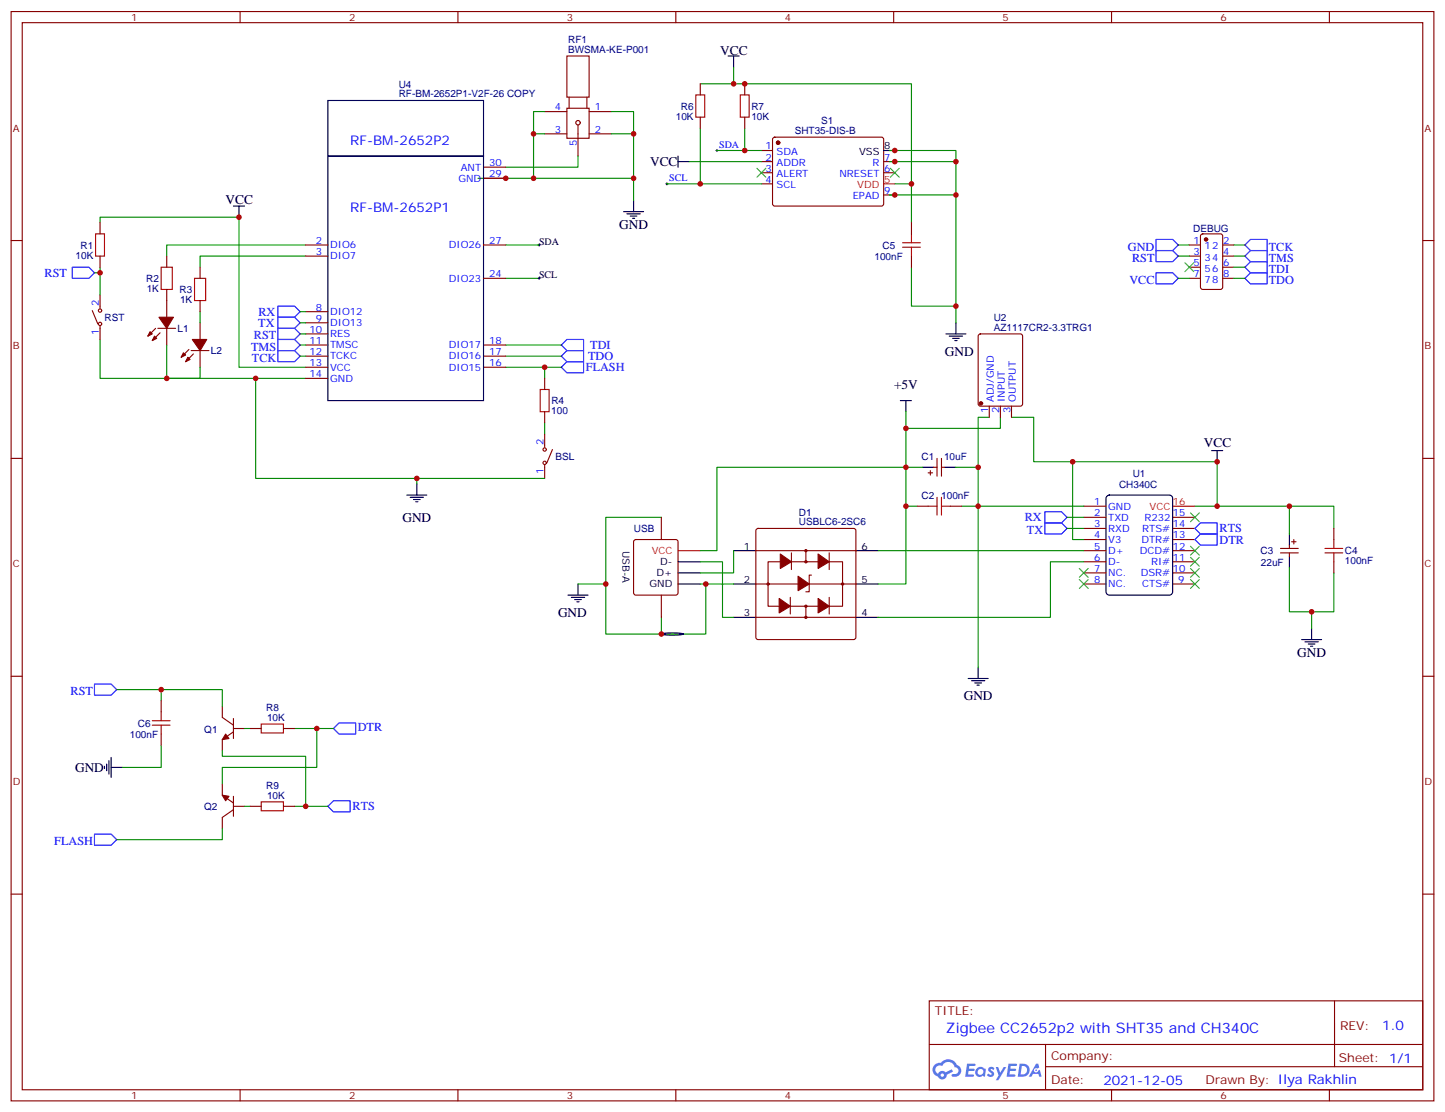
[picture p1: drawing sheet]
<svg xmlns="http://www.w3.org/2000/svg" width="459mm" height="353mm" viewBox="0 0 459 353" stroke-linecap="round" stroke-linejoin="round" font-family="sans-serif">
<path d="M97 77.8h-44.1v3.5M97 81.3h-33.5v3.5M160.5 88.3h10.6M52.9 109.5v10.6" fill="none" stroke="#008700" stroke-width=".35"/>
<g fill="none" stroke="#870000" stroke-width=".35">
<path d="M3.5 3.7h451.6v345.7h-451.6zM7.1 7.2h444.5v338.7h-444.5zM76.2 3.7v3.5M145.3 3.7v3.5M214.5 3.7v3.5M283.6 3.7v3.5M352.8 3.7v3.5M421.9 3.7v3.5M3.5 76.3h3.6M451.6 76.3h3.5M3.5 145.5h3.6M451.6 145.5h3.5"/>
<path d="M3.5 214.6h3.6M451.6 214.6h3.5M3.5 283.8h3.6M451.6 283.8h3.5M294.9 317.6h156.7v28.3h-156.7zM423.5 317.7l.1 20.8M295 331.5h156.4M331.8 338.5h119.6M331.8 331.5v14.1M76.2 345.9v3.5M145.3 345.9v3.5M214.5 345.9v3.5"/>
<path d="M283.6 345.9v3.5M352.8 345.9v3.5M421.9 345.9v3.5"/>
</g>
<g fill="#5487ff">
<path d="M313.9 338.8a1.22 1.22 0 0 1 1.7 .3l-.4 .6a.47 .47 0 0 0-.3-.4 .47 .47 0 0 0-.5 .1l.2 .3a1.14 1.14 0 0 1 .7 1.7 1.14 1.14 0 0 1-1.9 0l-.2-.2 .5-.5 .7 .4a.29 .29 0 0 0 .4-.3 .29 .29 0 0 0-.3-.3 1.04 1.04 0 0 1-.6-1.7z"/>
<path d="M306.9 337.6h2.4l.3 .2-.1 .5h-1.9l-.1 .9h1.5l.4 .3-.4 .4h-1.6l-.2 1.1h1.8l.1 .4-.1 .3h-2.7z"/>
<path d="M320.1 337.6l2.6 .2-.1 .5h-1.8l-.1 .9h1.5l.3 .3-.4 .4h-1.5l-.2 1.1h1.7l.2 .4-.2 .3h-2.6z"/>
<path d="M328.8 337.6h.7l.3 1.2-.6 .3a.69 .69 0 0 0-1 .3 .69 .69 0 0 0 .5 1 .69 .69 0 0 0 .8-.6l.5-.3 .6 2.2h-.8l-.2-.9h-1.7l-.5 .9h-.9z"/>
<path d="M316 338.7h.8l.6 1.8 1.1-1.8h.9l-2.5 4.1h-.9l.9-1.5z"/>
<path d="M323.6 337.6l-.6 4.1h1.4a2.11 2.11 0 0 0 2.4-2.1 2.11 2.11 0 0 0-2.5-2zM324.3 338.3a1.43 1.43 0 0 1 1.7 1.6 1.43 1.43 0 0 1-2.1 1.1z"/>
<path d="M309.9 339.2a1.54 1.54 0 0 0-.1 2.1 1.54 1.54 0 0 0 2.2 .2l.6 .2 .3-2.3-.6-.3a1.49 1.49 0 0 0-2.4 .1zM310.2 340.2a.94 .94 0 0 1 1.8 0 .94 .94 0 0 1-1.8 0z"/>
<path d="M296.6 337.9a2.18 2.18 0 0 0 1.1 3.8 1.44 1.44 0 0 0 1.6 .9 1.44 1.44 0 0 0 1.2-1.5l2-1-.4-.7-2 .9a1.47 1.47 0 0 0-2.4 .5 1.39 1.39 0 0 1-.7-2 1.39 1.39 0 0 1 2-.4 2.12 2.12 0 0 1 2.2-1.4 2.12 2.12 0 0 1 1.9 1.7 1.14 1.14 0 0 1 1.1 1.5 1.14 1.14 0 0 1-1.7 .7 .43 .43 0 0 0-.5 .3 .43 .43 0 0 0 .4 .5 1.98 1.98 0 0 0 2.5-1.2 1.98 1.98 0 0 0-1.2-2.5 3.1 3.1 0 0 0-5.3-.7l-.8 .1zM298.5 341.2a.55 .55 0 0 1 1.1 0 .55 .55 0 0 1-1.1 0z"/>
<circle cx="328.8" cy="339.7" r=".26"/>
</g>
<g fill="none" stroke="#00f" stroke-width=".35">
<path d="M22.9 84.8h5.3l1.8 1.8-1.8 1.7h-5.3zM88.2 97.2h5.3l1.7 1.7-1.7 1.8h-5.3zM88.2 100.7h5.3l1.7 1.7-1.7 1.8h-5.3zM88.2 104.2h5.3l1.7 1.8-1.7 1.7h-5.3zM88.2 107.7h5.3l1.7 1.8-1.7 1.8h-5.3zM88.2 111.3h5.3l1.7 1.7-1.7 1.8h-5.3zM178.2 113l1.7-1.7h5.3v3.5h-5.3zM179.9 107.7h5.3v3.6h-5.3l-1.7-1.8zM179.9 114.8h5.3v3.5h-5.3l-1.7-1.7zM331.6 162.4h5.3l1.8 1.8-1.8 1.7h-5.3zM331.6 165.9h5.3l1.8 1.8-1.8 1.8h-5.3zM379.2 167.7l1.8-1.8h5.3v3.6h-5.3z"/>
<path d="M381 169.5h5.3v3.5h-5.3l-1.8-1.8zM30 217.1h5.3l1.7 1.8-1.7 1.7h-5.3zM105.8 231.2l1.8-1.8h5.3v3.6h-5.3zM104.1 255.9l1.7-1.8h5.3v3.6h-5.3zM30 264.7h5.3l1.7 1.8-1.7 1.8h-5.3z"/>
</g>
<g fill="none" stroke="#000" stroke-width=".35">
<path d="M231.1 17.8h3.5M232.8 17.8v3.5M215.2 51.3h3.5M215.2 49.5v3.6M280.5 47.8h3.5M74.1 65.4h3.5M75.8 65.4v3.5M197.9 67.2h6.4M199 67.9h4.2M200 68.6h2.1M200.7 69.3h.7M201.1 63.6v3.6"/>
<path d="M300.2 106h6.4M301.3 106.7h4.2M302.3 107.4h2.1M303 108.1h.7M303.4 102.4v3.6M285.8 127.1h3.5M287.5 127.1v3.6M129.1 157.1h6.4M130.2 157.8h4.2M131.2 158.5h2.1M131.9 159.2h.7M132.3 153.6v3.5"/>
<path d="M292.8 148.3h3.5M299.9 148.3h3.5M351.2 157.6l.9-.5h19l.9 .5 .2 .6v29.6l-.5 .9-.6 .2h-19l-.9-.5-.2-.6v-29.6zM384.5 143h3.6M386.3 143v3.5M215.2 178.3h7M409.2 169.5v3.5M409.2 176.5v3.6M180.3 188.9h6.3M181.3 189.6h4.3M182.4 190.3h2.1M183.1 191h.7"/>
<path d="M183.4 185.3v3.6M215.2 181.8h7M215.2 185.3h7M416.3 199.5v3.5M307.3 215.3h6.3M308.3 216h4.3M309.4 216.7h2.1M310.1 217.5h.7M310.4 211.8v3.5M413.1 203h6.4M414.2 203.7h4.2M415.2 204.4h2.1"/>
<path d="M415.9 205.1h.7M33.2 243.2v.7M33.9 242.5v2.1M34.6 241.4v4.3M35.3 243.6h3.5M35.3 240.4v6.3"/>
</g>
<g fill="#870000" stroke="#870000" stroke-width=".35">
<path d="M49 106.7l.7 .7-1.4 .7z"/>
<path d="M47.6 105.3l.7 .7-1.4 .7z"/>
<path d="M50.4 100.7h4.6l-2.1 3.5z"/>
<path d="M59.6 113.4l.7 .7-1.4 .7z"/>
<path d="M58.2 112l.7 .7-1.4 .7z"/>
<path d="M61 107.7h4.6l-2.1 3.6z"/>
<path d="M71.6 233l1.1 1.4-2.1 .3z"/>
<path d="M70.6 252.4l2.1 .3-1.1 1.4z"/>
<circle cx="246.9" cy="45.3" r=".53"/>
</g>
<g fill="none" stroke="#870000" stroke-width=".35">
<path d="M241.7 47.8h3.5M241.7 51.3h3.5M241.7 54.8h3.5M241.7 58.3h3.5M245.4 43.7l.5-.2 34.1 .1 .5 .6-.1 20.8-.6 .4-34.2-.1-.4-.6v-20.5zM280.5 51.3h3.5M280.5 54.8h3.5M280.5 61.9h3.5M29.3 98.6l1.7 4.2M31.7 93.6v4.3M52.9 95.4v5.3M31.7 103.5v4.2"/>
<path d="M49.4 104.2l-2.5 2.5M50.1 104.2h5.6M50.8 105.6l-2.5 2.5M52.9 104.2v5.3M60 110.9l-2.5 2.5M60.7 111.3h5.6M61.4 112.3l-2.5 2.5M63.5 102.4v5.3M63.5 111.3v5.3M172.9 137.7v4.3M172.9 147.6v4.2M175.3 142.7l-1.7 4.2"/>
<path d="M294.6 150.1h1.4M295.3 149.4v1.4M296.3 148.3h1.1M297.4 145.5v5.6M298.8 145.5v5.6M298.8 148.3h1.1M201.3 171.4l.5-.2h12.7l.5 .2 .2 .5v16.3l-.2 .5-.5 .2h-12.7l-.5-.3-.2-.4v-16.3zM209.9 164.2v7M344 164.2h7M344 167.7h7M344 171.2h7M344 174.8h7"/>
<path d="M344 178.3h7M344 160.7h7M372.2 164.2h7M372.2 167.7h7M372.2 171.2h7M372.2 174.8h7M372.2 178.3h7M406.4 174.1h5.6M406.4 175.5h5.6M409.2 173v1.1M409.2 175.5v1M409.9 171.9h1.4"/>
<path d="M410.6 171.2v1.4M209.9 188.9v7M344 181.8h7M344 185.3h7M372.2 181.8h7M372.2 185.3h7M70.6 224.2v3.5l3.5 2.5M74.1 231.2h3.5M74.1 232.3l-3.5 2.4v3.6M74.1 228v6.4M70.6 248.8v3.6l3.5 2.4M74.1 257l-3.5 2.4v3.6"/>
<path d="M74.1 252.7v6.4M74.1 255.9h3.5"/>
<circle cx="31.7" cy="98.6" r=".53"/>
<circle cx="31.7" cy="102.8" r=".53"/>
<circle cx="172.9" cy="146.9" r=".53"/>
<circle cx="172.9" cy="142.7" r=".53"/>
</g>
<g fill="none" stroke="#008700" stroke-width=".35">
<path d="M222.2 26.6h67.1v31.7h-5.3M232.8 21.3v5.3M151.7 56.6h49.4v7M211.7 58.3h30M218.7 51.3h23M222.2 40.7v17.6M227.5 47.8h14.2M236.4 40.7v7.1M282.2 47.8h21.2v14.1M282.2 51.3h21.2M289.3 58.3v12.4M31.7 70.7v-1.8h44.1v47.7h21.2"/>
<path d="M160.5 77.8h10.6M282.2 61.9h21.2v40.5M30 86.6h1.7M31.7 84.8v8.8M63.5 98.9v3.5M289.3 84.8v12.4h14.1M31.7 107.7v12.4h65.3M63.5 116.6v3.5h-10.6M160.5 116.6h12.4v3.5M160.5 109.5h17.7M160.5 113h17.7M172.9 116.6h5.3"/>
<path d="M81.1 120.1v31.7h51.2M172.9 134.2v3.5M287.5 130.7v5.3h30v-3.6M287.5 136v12.3h5.3M314 132.4h-3.6v15.9h-7M321 132.4h7.1v14.1h58.2v14.2M172.9 151.8h-40.6v1.8M287.5 148.3v12.4h3.5M310.4 148.3v12.4h-5.2M340.4 146.5v24.7h3.6M209.9 164.2h-17.6v37h17.6v-5.3M338.7 164.2h5.3"/>
<path d="M338.7 167.7h5.3M344 160.7h-33.6v51.1M379.2 160.7h30v8.8M409.2 160.7h14.1v7M409.2 180.1v14.1h14.1v-12.4M416.3 194.2v5.3M51.2 222.4v-3.5h19.4v5.3M51.2 236.5v7.1h-12.4M70.6 238.3v1.7h26.4v15.9M77.6 231.2h1.8M93.5 231.2h12.3M100.5 231.2v12.4h-29.9v5.2"/>
<path d="M77.6 255.9h1.8M93.5 255.9h10.6"/>
</g>
<path d="M211.3 58.3h.7M211.7 58v.7M227.2 47.8h.7M227.5 47.4v.7M170.7 77.8h.7M171.1 77.4v.7M170.7 88.3h.7M171.1 88v.7" fill="none" stroke="#000" stroke-width=".32"/>
<path d="M280.5 58.3h3.5M215.2 174.8h7M372.2 160.7h7" fill="none" stroke="#f00" stroke-width=".35"/>
<g fill="none" stroke="#3c3" stroke-width=".35">
<path d="M240.2 53.4l2.9 2.8M243.1 53.4l-2.9 2.8M282.6 53.4l2.8 2.8M285.4 53.4l-2.8 2.8M377.8 176.9l2.8 2.8M377.8 173.4l2.8 2.8M377.8 162.8l2.8 2.8M380.6 176.9l-2.8 2.8M380.6 173.4l-2.8 2.8M380.6 162.8l-2.8 2.8M342.5 183.9l2.9 2.9M342.5 180.4l2.9 2.8"/>
<path d="M345.4 183.9l-2.9 2.9M345.4 180.4l-2.9 2.8M377.8 183.9l2.8 2.9M377.8 180.4l2.8 2.8M380.6 183.9l-2.8 2.9M380.6 180.4l-2.8 2.8"/>
</g>
<path d="M240.1 167.9l.5-.2h30.3l.5 .2 .2 .5v33.9l-.2 .5-.5 .2h-30.3l-.5-.2-.2-.5v-33.9z" fill="#fff" stroke="#870000" stroke-width=".35"/>
<path d="M104.1 31.9h49.4v17.6h-49.4zM104.1 49.5h49.4v77.6h-49.4zM232.8 174.8h7.1M271.6 174.8h7.1M232.8 185.3h7.1M232.8 195.9h7.1M271.6 185.3h7.1M271.6 195.9h7.1M209.9 201.2l3.5-.3 3.6 .3-3.6 .4z" fill="none" stroke="#000" stroke-width=".35"/>
<g fill="none" stroke="#870000" stroke-width=".35">
<path d="M179.9 17.8h7.1v13h-7.1zM172.9 35.4h7M179.9 34.4h7.1v9.5h-7.1zM180.6 30.8v3.6M183.4 39.7v9.8M186.3 30.8v3.6M187 35.4h7M222.2 26.6v3.5M222.2 37.2v3.5M236.4 26.6v3.5M236.4 37.2v3.5M153.5 53.1h7"/>
<path d="M153.5 56.6h7M172.9 42.5h7M187 42.5h7M31.7 70.7v3.5M97 77.8h7.1M153.5 77.8h7M289.3 70.7v3.5M377.5 77.8h3.5M381.2 74.4l.5-.2h5.6l.7 .5 .1 16.5-.5 .6-5.9 .1-.6-.5-.1-16.5zM388.1 77.8h3.5M31.7 81.3v3.5M52.9 81.3v3.5"/>
<path d="M52.9 91.9v3.5M63.5 84.8v3.5M63.5 95.4v3.5M97 81.3h7.1M97 98.9h7.1M153.5 88.3h7M289.3 81.3v3.5M377.5 88.3h3.5M377.5 81.3h3.5M377.5 84.8h3.5M388.1 88.3h3.5M388.1 81.3h3.5"/>
<path d="M388.1 84.8h3.5M97 109.5h7.1M97 113h7.1M97 116.6h7.1M97 102.4h7.1M97 106h7.1M153.5 109.5h7M153.5 113h7M153.5 116.6h7M310.7 106.2l.4-.2h12.7l.7 .4 .1 21.8-.5 .6-13 .1-.6-.5-.1-21.7zM97 120.1h7.1M172.9 120.1v3.5"/>
<path d="M172.9 130.7v3.5M314 128.9v3.5M317.5 128.9v3.5M321 128.9v3.5M239.9 174.8h31.7M243.8 178.3h23.6v14.1h-23.6zM251.2 175.5v5.3M255.8 174.8v3.5M263.2 175.5v5.3M291 160.7h3.6M301.6 160.7h3.6M423.3 167.7v3.5"/>
<path d="M423.3 178.3v3.5M239.9 195.9h31.7M239.9 185.3h31.7M250.8 189.6v5.3M255.8 192.4v3.5M257.5 182.5h-.7v5.3h-1M263.2 189.6v5.3M51.2 222.4v3.5M51.2 233v3.5M79.4 231.2h3.5M90 231.2h3.5M79.4 255.9h3.5"/>
<path d="M90 255.9h3.5"/>
<circle cx="183.4" cy="38.9" r=".71"/>
<circle cx="255.8" cy="178.3" r=".35"/>
<circle cx="255.8" cy="174.8" r=".35"/>
<circle cx="243.8" cy="185.3" r=".35"/>
<circle cx="255.8" cy="195.9" r=".35"/>
<circle cx="255.8" cy="192.4" r=".35"/>
<circle cx="267.4" cy="185.3" r=".35"/>
</g>
<g fill="#870000" stroke="#870000" stroke-width=".35">
<path d="M253.3 182.9l3.5 2.4-3.5 2.2z"/>
<path d="M247.6 175.8l3.6 2.5-3.6 2.1z"/>
<path d="M259.6 175.8l3.6 2.5-3.6 2.1z"/>
<path d="M247.3 189.9l3.5 2.5-3.5 2.1z"/>
<path d="M259.6 189.9l3.6 2.5-3.6 2.1z"/>
<circle cx="382.8" cy="76" r=".53"/>
<circle cx="311.3" cy="128" r=".53"/>
</g>
<g fill="none" stroke="#008700" stroke-width=".35">
<path d="M172.9 35.4h-3.6v21.2M194 35.4h7.1v21.2M169.3 42.5h3.6M183.4 49.5v3.6h-22.9M194 42.5h7.1M373.9 77.8h3.6M391.6 77.8h3.5M95.2 98.9h1.8M373.9 81.3h3.6M373.9 88.3h3.6M391.6 81.3h3.5M391.6 88.3h3.5"/>
<path d="M391.6 84.8h3.5M95.2 102.4h1.8M95.2 106h1.8M95.2 109.5h1.8M95.2 113h1.8M287.5 148.3h-60v26.5h-5.3M222.2 178.3h7.1v17.6h3.5M232.8 174.8v7h-10.6M278.7 174.8h65.3M287.5 160.7v24.6h-8.8M344 178.3h-10.6v17.6h-54.7M183.4 185.3h8.9"/>
<path d="M222.2 185.3h10.6M224 185.3v15.9h-14.1M37 218.9h14.2M70.6 263v3.5h-33.6"/>
</g>
<g fill="none" stroke="#a10000" stroke-width=".35">
<path d="M220.8 30.1h2.9v7.1h-2.9zM234.9 30.1h2.9v7.1h-2.9zM30.3 74.2h2.9v7.1h-2.9zM286.5 78.5h5.6M286.5 77h5.6M289.3 74.2v2.8M289.3 78.5v2.8M51.2 84.8h3.5v7.1h-3.5zM61.7 88.3h3.6v7.1h-3.6zM171.4 123.6h2.9v7.1h-2.9zM297.4 157.8v5.7M298.8 157.8v5.7"/>
<path d="M294.6 160.7h2.8M298.8 160.7h2.8M420.5 175.5h5.7M420.5 174.1h5.7M423.3 171.2v2.9M423.3 175.5v2.8M48.3 230.2h5.7M48.3 228.7h5.7M51.2 225.9v2.8M51.2 230.2v2.8M82.9 229.8h7.1v2.8h-7.1zM82.9 254.5h7.1v2.8h-7.1z"/>
</g>
<path d="M366.9 76h5.3l1.7 1.8-1.7 1.7h-5.3zM366.9 79.5h5.3l1.7 1.8-1.7 1.7h-5.3zM396.9 76h5.3v3.5h-5.3l-1.8-1.7zM396.9 79.5h5.3v3.5h-5.3l-1.8-1.7zM366.9 86.6h5.3l1.7 1.7-1.7 1.8h-5.3zM396.9 86.6h5.3v3.5h-5.3l-1.8-1.8zM396.9 83h5.3v3.6h-5.3l-1.8-1.8z" fill="none" stroke="#00f" stroke-width=".35"/>
<path d="M376.1 83.4l2.8 2.8M378.9 83.4l-2.8 2.8" fill="none" stroke="#3c3" stroke-width=".35"/>
<g fill="#c00">
<circle cx="284" cy="51.3" r=".88"/>
<circle cx="284" cy="47.8" r=".88"/>
<circle cx="284" cy="61.9" r=".88"/>
<circle cx="222.3" cy="58.3" r=".88"/>
<circle cx="232.8" cy="26.6" r=".88"/>
<circle cx="236.4" cy="47.8" r=".88"/>
<circle cx="303.4" cy="51.3" r=".88"/>
<circle cx="303.4" cy="61.9" r=".88"/>
<circle cx="289.3" cy="58.3" r=".88"/>
<circle cx="303.4" cy="97.2" r=".88"/>
<circle cx="97" cy="255.9" r=".88"/>
<circle cx="100.5" cy="231.2" r=".88"/>
<circle cx="287.5" cy="136" r=".88"/>
<circle cx="310.4" cy="160.7" r=".88"/>
<circle cx="409.2" cy="160.7" r=".88"/>
<circle cx="386.3" cy="146.5" r=".88"/>
<circle cx="386.3" cy="160.7" r=".88"/>
<circle cx="340.4" cy="146.5" r=".88"/>
<circle cx="416.3" cy="194.2" r=".88"/>
<circle cx="75.8" cy="68.9" r=".88"/>
<circle cx="287.5" cy="148.3" r=".88"/>
<circle cx="310.4" cy="148.3" r=".88"/>
<circle cx="132.3" cy="151.8" r=".88"/>
<circle cx="224" cy="185.3" r=".88"/>
<circle cx="192.3" cy="185.3" r=".88"/>
<circle cx="209.9" cy="201.2" r=".88"/>
<circle cx="287.5" cy="160.7" r=".88"/>
<circle cx="236.4" cy="26.6" r=".88"/>
<circle cx="31.8" cy="86.6" r=".88"/>
<circle cx="51.2" cy="218.9" r=".88"/>
<circle cx="201.1" cy="56.6" r=".88"/>
<circle cx="201.1" cy="42.5" r=".88"/>
<circle cx="169.3" cy="56.6" r=".88"/>
<circle cx="169.3" cy="42.5" r=".88"/>
<circle cx="81.1" cy="120.1" r=".88"/>
<circle cx="52.9" cy="120.1" r=".88"/>
<circle cx="172.9" cy="116.6" r=".88"/>
<circle cx="160.5" cy="56.6" r=".88"/>
</g>
<text font-size="4.6" fill="#00f" x="300.2" y="327.9">Zigbee CC2652p2 with SHT35 and CH340C</text>
<g font-size="4.2">
<text x="228.6" y="17.4">VCC</text>
<text x="206.3" y="52.8">VCC</text>
<text x="71.6" y="64.7">VCC</text>
<text x="196.5" y="72.8">GND</text>
<text x="299.9" y="113">GND</text>
<text x="283.8" y="123.4">+5V</text>
<text x="382.1" y="142">VCC</text>
<text x="127.7" y="165.6">GND</text>
<text x="177.1" y="195.7">GND</text>
<text x="411.7" y="208.6">GND</text>
<text x="305.9" y="222">GND</text>
<text x="23.8" y="245">GND</text>
</g>
<g font-size="4.2" fill="#00f">
<text x="111.1" y="46">RF-BM-2652P2</text>
<text x="111.1" y="67.2">RF-BM-2652P1</text>
<text x="438.7" y="326.9">1.0</text>
<text x="350.2" y="344.3">2021-12-05</text>
</g>
<g font-size="3.9" fill="#00f">
<text x="358" y="79.5">GND</text>
<text x="359.3" y="83">RST</text>
<text x="402.7" y="79.5">TCK</text>
<text x="402.7" y="83">TMS</text>
<text x="14.2" y="87.8">RST</text>
<text x="402.7" y="86.6">TDI</text>
<text x="358.4" y="90.1">VCC</text>
<text x="402.7" y="90.1">TDO</text>
<text x="82" y="100.2">RX</text>
<text x="80.6" y="107.7">RST</text>
<text x="82" y="103.7">TX</text>
<text x="79.7" y="111.3">TMS</text>
<text x="187.4" y="110.8">TDI</text>
<text x="79.9" y="114.8">TCK</text>
<text x="185.9" y="117.9">FLASH</text>
<text x="186.6" y="114.3">TDO</text>
<text x="325.2" y="165.4">RX</text>
<text x="325.9" y="169.5">TX</text>
<text x="387" y="169">RTS</text>
<text x="387" y="172.5">DTR</text>
<text x="22.4" y="220.6">RST</text>
<text x="113.6" y="232">DTR</text>
<text x="111.9" y="257.2">RTS</text>
<text x="17.2" y="268.3">FLASH</text>
</g>
<g font-size="3.9" fill="#800">
<text x="296.7" y="322.2">TITLE:</text>
<text x="425.3" y="326.9">REV:</text>
<text x="333.6" y="336.4">Company:</text>
<text x="425" y="337">Sheet: 1/1</text>
<text x="333.6" y="344.1">Date:</text>
<text x="382.6" y="344.2">Drawn By: Ilya Rakhlin</text>
</g>
<g font-size="3.2" fill="#800">
<text x="41.6" y="6.7">1</text>
<text x="110.8" y="6.7">2</text>
<text x="179.9" y="6.7">3</text>
<text x="249.1" y="6.7">4</text>
<text x="318.2" y="6.7">5</text>
<text x="387.3" y="6.7">6</text>
<text x="4.1" y="41.8">A</text>
<text x="452.1" y="41.8">A</text>
<text x="4.1" y="110.9">B</text>
<text x="452.1" y="110.9">B</text>
<text x="4.1" y="180.1">C</text>
<text x="452.1" y="180.1">C</text>
<text x="4.1" y="249.2">D</text>
<text x="452.1" y="249.2">D</text>
<text x="41.6" y="348.9">1</text>
<text x="110.8" y="348.9">2</text>
<text x="179.9" y="348.9">3</text>
<text x="249.1" y="348.9">4</text>
<text x="318.2" y="348.9">5</text>
<text x="387.3" y="348.9">6</text>
</g>
<g font-size="3.2" fill="#000080">
<text x="180.3" y="16.7">BWSMA-KE-P001</text>
<text x="180.3" y="13.6">RF1</text>
<text x="126.5" y="27.8">U4</text>
<text x="126.5" y="30.8">RF-BM-2652P1-V2F-26 COPY</text>
<text x="216.1" y="34.8">R6</text>
<text x="238.5" y="34.8">R7</text>
<text x="214.5" y="38">10K</text>
<text x="238.5" y="38">10K</text>
<text x="260.6" y="39.4">S1</text>
<text x="252.2" y="42.5">SHT35-DIS-B</text>
<text x="378.7" y="73.7">DEBUG</text>
<text x="24" y="82.1">10K</text>
<text x="25.6" y="78.9">R1</text>
<text x="277.6" y="82.4">100nF</text>
<text x="280.1" y="78.9">C5</text>
<text x="46.4" y="89.5">R2</text>
<text x="46.6" y="92.6">1K</text>
<text x="57" y="93.1">R3</text>
<text x="33.2" y="101.9">RST</text>
<text x="57.1" y="96.1">1K</text>
<text x="315.4" y="101.7">U2</text>
<text x="56.4" y="105.3">L1</text>
<text x="315.4" y="104.9">AZ1117CR2-3.3TRG1</text>
<text x="67" y="112.4">L2</text>
<text x="175" y="131.4">100</text>
<text x="175" y="128.3">R4</text>
<text x="176.3" y="146">BSL</text>
<text x="292.5" y="146">C1</text>
<text x="299.6" y="146">10uF</text>
<text x="355.2" y="154.7">CH340C</text>
<text x="359.5" y="151.3">U1</text>
<text x="292.5" y="158.3">C2</text>
<text x="298.7" y="158.3">100nF</text>
<text x="253.5" y="163.7">D1</text>
<text x="253.5" y="166.7">USBLC6-2SC6</text>
<text x="201.2" y="168.8">USB</text>
<text x="400.1" y="176">C3</text>
<text x="400.2" y="179.5">22uF</text>
<text x="426.9" y="179.1">100nF</text>
<text x="426.9" y="175.9">C4</text>
<text x="84.5" y="225.7">R8</text>
<text x="43.8" y="230.6">C6</text>
<text x="64.8" y="232.5">Q1</text>
<text x="84.8" y="228.7">10K</text>
<text x="41.2" y="234.1">100nF</text>
<text x="84.5" y="250.4">R9</text>
<text x="64.8" y="257.2">Q2</text>
<text x="84.8" y="253.4">10K</text>
</g>
<g font-size="3.2" fill="#00f">
<text x="176.1" y="35.1">4</text>
<text x="188.7" y="35.1">1</text>
<text x="176.1" y="42.1">3</text>
<text x="183.1" y="46.3" transform="rotate(-90 183.1 46.3)">5</text>
<text x="188.7" y="42.1">2</text>
<text x="228.2" y="46.9">SDA</text>
<text x="243" y="47.4">1</text>
<text x="155.2" y="52.7">30</text>
<text x="243" y="50.9">2</text>
<text x="246.5" y="49.2">SDA</text>
<text x="246.5" y="52.7">ADDR</text>
<text x="276.9" y="52.7">R</text>
<text x="280.6" y="50.9">7</text>
<text x="145.5" y="57.6">GND</text>
<text x="146.3" y="54.1">ANT</text>
<text x="155.2" y="56.2">29</text>
<text x="212.4" y="57.5">SCL</text>
<text x="243" y="54.5">3</text>
<text x="243" y="58">4</text>
<text x="246.5" y="56.2">ALERT</text>
<text x="246.5" y="59.8">SCL</text>
<text x="266.4" y="56.2">NRESET</text>
<text x="280.6" y="54.5">6</text>
<text x="270.6" y="63.3">EPAD</text>
<text x="280.6" y="61.5">9</text>
<text x="100.3" y="77.4">2</text>
<text x="155.2" y="77.4">27</text>
<text x="378.8" y="77.4">1</text>
<text x="388.2" y="77.4">2</text>
<text x="100.3" y="80.9">3</text>
<text x="104.8" y="82.3">DIO7</text>
<text x="104.8" y="78.8">DIO6</text>
<text x="142.4" y="78.8">DIO26</text>
<text x="378.8" y="80.9">3</text>
<text x="382.3" y="79.2">12</text>
<text x="382.3" y="82.7">34</text>
<text x="388.2" y="80.9">4</text>
<text x="142.4" y="89.4">DIO23</text>
<text x="155.2" y="88">24</text>
<text x="378.8" y="84.5">5</text>
<text x="378.8" y="88">7</text>
<text x="382.3" y="86.2">56</text>
<text x="382.3" y="89.7">78</text>
<text x="388.2" y="88">8</text>
<text x="388.2" y="84.5">6</text>
<text x="31.4" y="97.2" transform="rotate(-90 31.4 97.2)">2</text>
<text x="100.3" y="98.6">8</text>
<text x="104.8" y="100">DIO12</text>
<text x="31.4" y="106.2" transform="rotate(-90 31.4 106.2)">1</text>
<text x="98.3" y="105.6">10</text>
<text x="100.3" y="102.1">9</text>
<text x="104.8" y="103.5">DIO13</text>
<text x="104.8" y="107">RES</text>
<text x="98.3" y="109.1">11</text>
<text x="98.3" y="112.7">12</text>
<text x="104.8" y="110.6">TMSC</text>
<text x="142.4" y="110.6">DIO17</text>
<text x="155.2" y="109.1">18</text>
<text x="155.2" y="112.7">17</text>
<text x="98.3" y="116.2">13</text>
<text x="98.3" y="119.7">14</text>
<text x="104.8" y="114.1">TCKC</text>
<text x="104.8" y="117.6">VCC</text>
<text x="142.4" y="114.1">DIO16</text>
<text x="142.4" y="117.6">DIO15</text>
<text x="155.2" y="116.2">16</text>
<text x="104.8" y="121.1">GND</text>
<text x="313.6" y="131.1" transform="rotate(-90 313.6 131.1)">1</text>
<text x="315.4" y="127.6" transform="rotate(-90 315.4 127.6)">ADJ/GND</text>
<text x="317.1" y="131.1" transform="rotate(-90 317.1 131.1)">2</text>
<text x="318.9" y="127.6" transform="rotate(-90 318.9 127.6)">INPUT</text>
<text x="320.7" y="131.1" transform="rotate(-90 320.7 131.1)">3</text>
<text x="322.4" y="127.6" transform="rotate(-90 322.4 127.6)">OUTPUT</text>
<text x="172.5" y="141.3" transform="rotate(-90 172.5 141.3)">2</text>
<text x="172.5" y="150.3" transform="rotate(-90 172.5 150.3)">1</text>
<text x="347.2" y="160.3">1</text>
<text x="351.7" y="161.7">GND</text>
<text x="347.2" y="167.4">3</text>
<text x="347.2" y="163.8">2</text>
<text x="351.7" y="165.2">TXD</text>
<text x="363.2" y="165.2">R232</text>
<text x="372.2" y="163.8">15</text>
<text x="372.2" y="167.4">14</text>
<text x="347.2" y="170.9">4</text>
<text x="351.7" y="172.3">V3</text>
<text x="351.7" y="168.8">RXD</text>
<text x="362.3" y="172.3">DTR#</text>
<text x="362.5" y="168.8">RTS#</text>
<text x="372.2" y="170.9">13</text>
<text x="347.2" y="177.9">6</text>
<text x="347.2" y="174.4">5</text>
<text x="351.7" y="179.4">D-</text>
<text x="351.7" y="175.8">D+</text>
<text x="361.8" y="175.8">DCD#</text>
<text x="365.3" y="179.4">RI#</text>
<text x="372.2" y="174.4">12</text>
<text x="372.2" y="177.9">11</text>
<text x="347.2" y="185">8</text>
<text x="347.2" y="181.5">7</text>
<text x="351.7" y="182.9">NC.</text>
<text x="362.1" y="182.9">DSR#</text>
<text x="372.2" y="181.5">10</text>
<text x="373.9" y="185">9</text>
<text x="351.7" y="186.4">NC.</text>
<text x="362.5" y="186.4">CTS#</text>
</g>
<g font-size="3.2">
<text x="280.6" y="47.4">8</text>
<text x="272.6" y="49.2">VSS</text>
<text x="171.1" y="77.8">SDA</text>
<text x="171.1" y="88.3">SCL</text>
<text x="197.6" y="174.8" transform="rotate(90 197.6 174.8)">USB-A</text>
<text x="209.5" y="179.4">D-</text>
<text x="236.1" y="174.4">1</text>
<text x="273.4" y="174.4">6</text>
<text x="208.4" y="182.9">D+</text>
<text x="236.1" y="185">2</text>
<text x="273.4" y="185">5</text>
<text x="206.1" y="186.4">GND</text>
<text x="236.1" y="195.6">3</text>
<text x="273.4" y="195.6">4</text>
</g>
<g font-size="3.2" fill="#f00">
<text x="272.1" y="59.8">VDD</text>
<text x="280.6" y="58">5</text>
<text x="364.9" y="161.7">VCC</text>
<text x="372.2" y="160.3">16</text>
<text x="206.8" y="175.8">VCC</text>
</g>
</svg>
